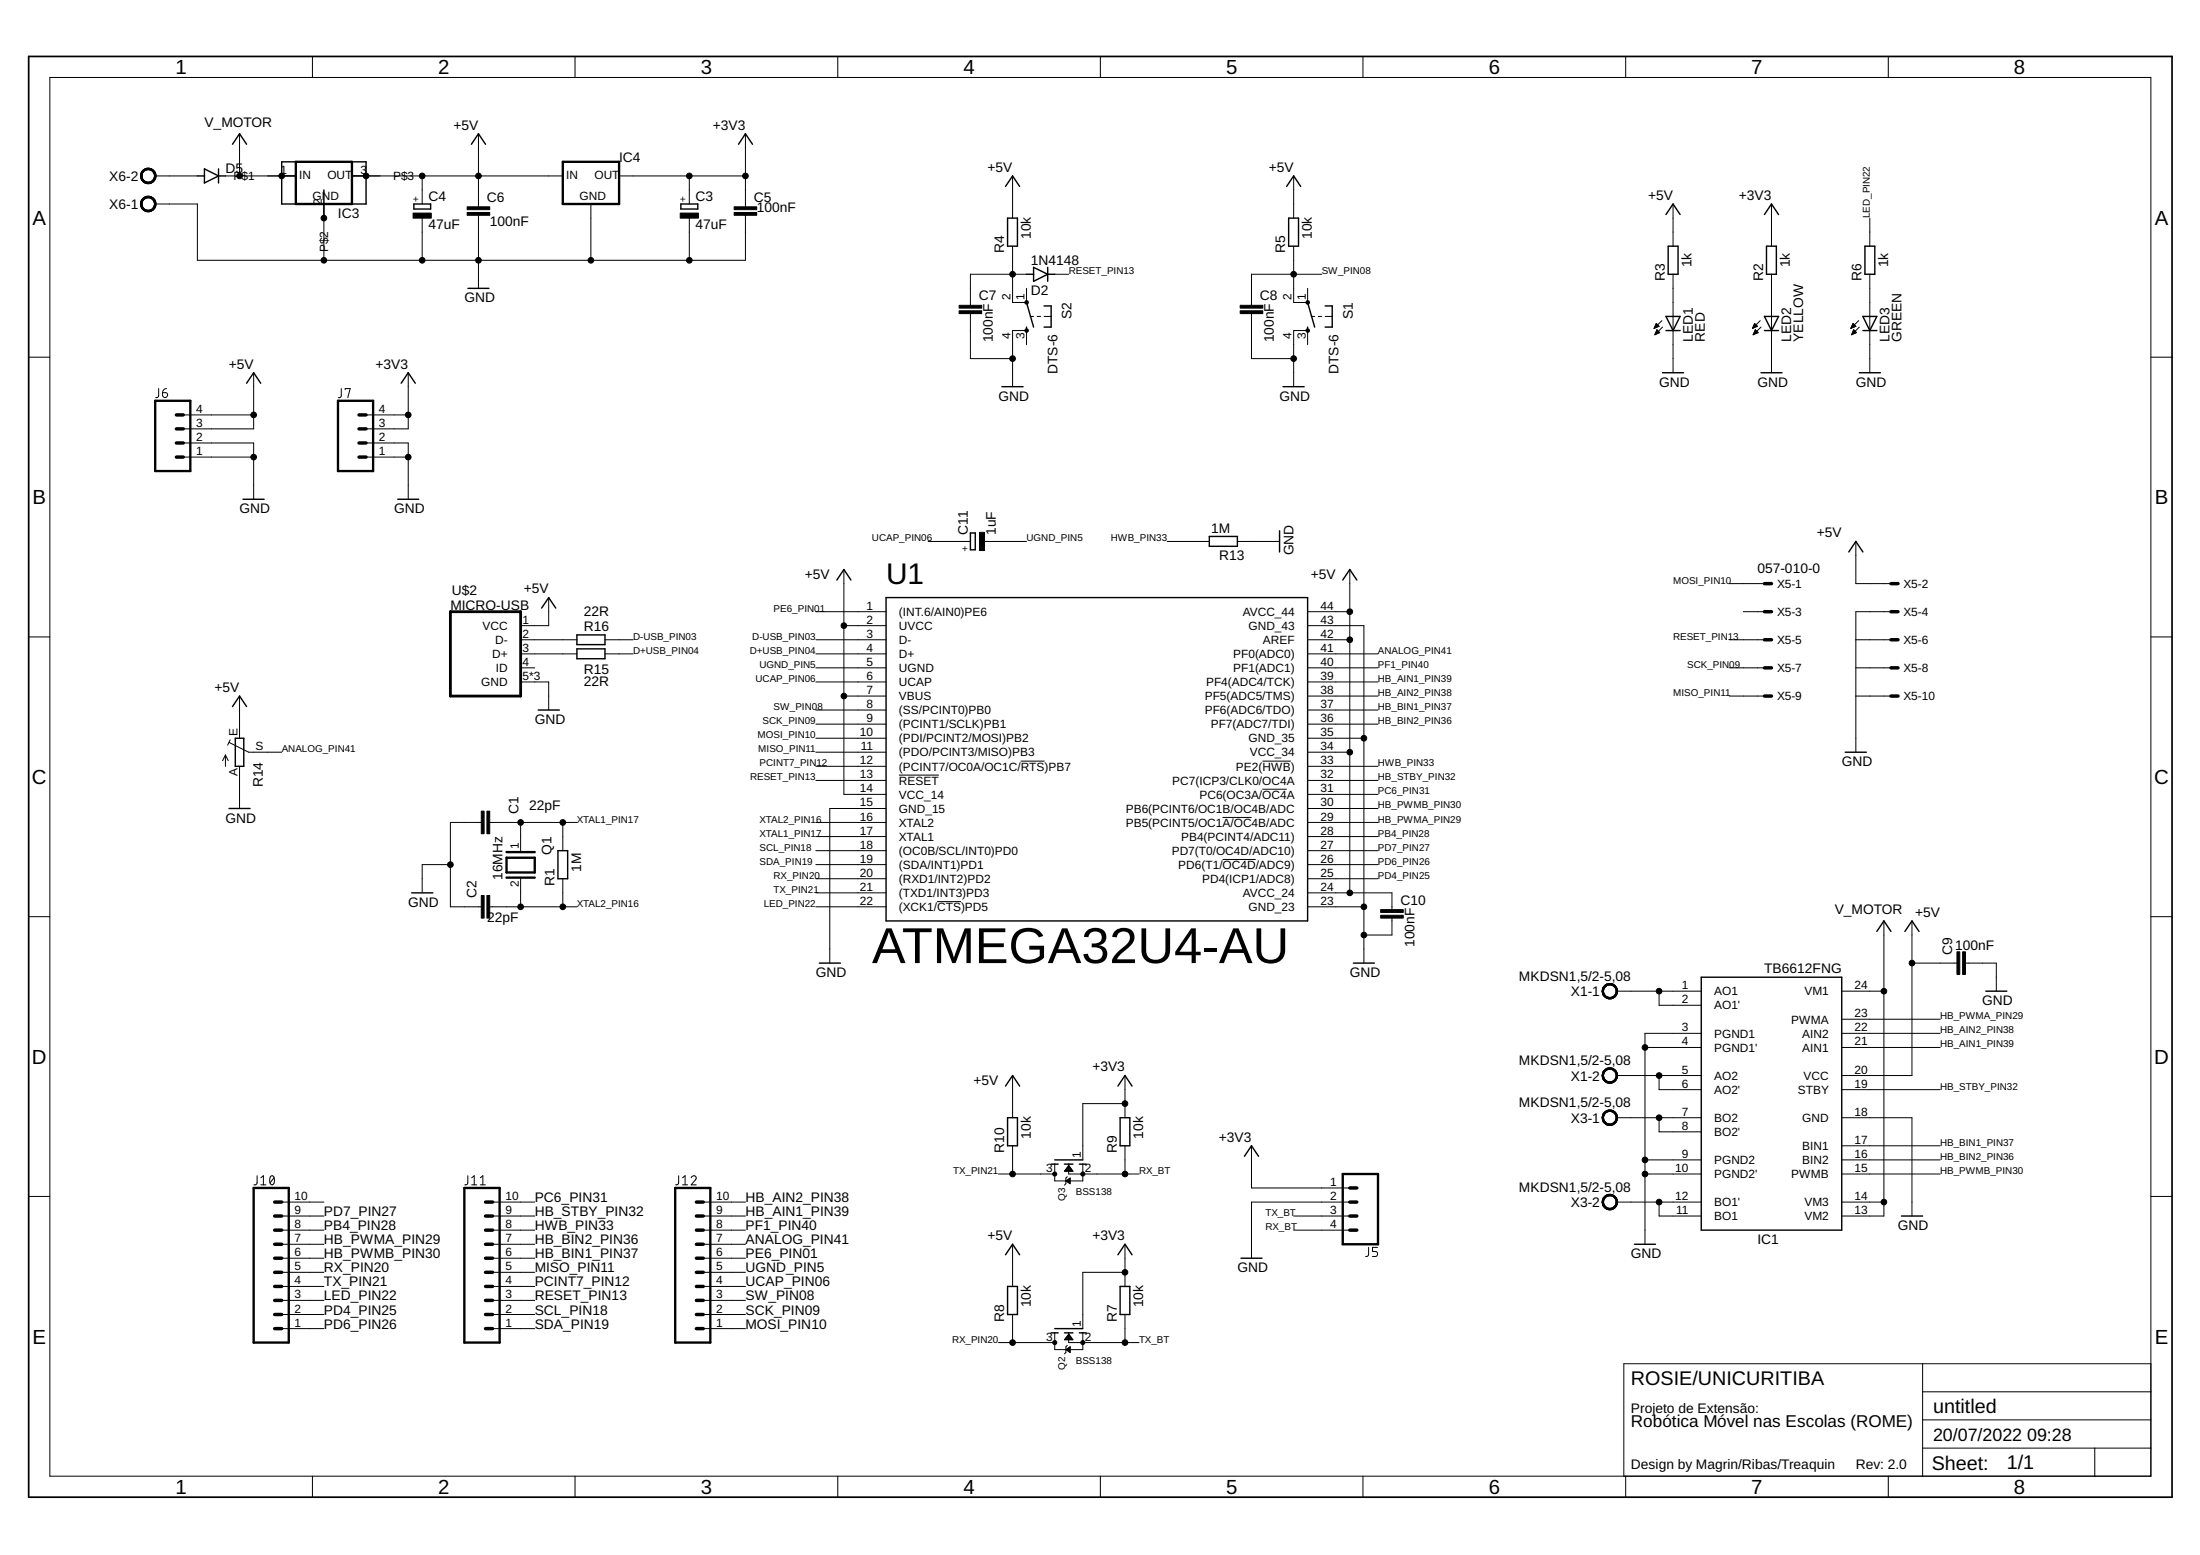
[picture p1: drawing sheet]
<svg xmlns="http://www.w3.org/2000/svg" width="297mm" height="210mm" viewBox="0 0 297 210" stroke-linecap="round" stroke-linejoin="round" font-family="sans-serif">
<g fill="none" stroke="#000" stroke-width=".14">
<path d="M6.7 10.5h283.7v188.8h-283.7zM32.3 18.1v5.6M42.2 7.6v2.9M64.6 18.1v9.8M77.6 7.6v2.9M100.6 18.1v9.8M113.1 7.6v2.9M148.6 7.6v2.9M184 7.6v2.9M219.5 7.6v2.9M255 7.6v2.9M21 27.5h5.6v7.6h74v-6"/>
<path d="M21 23.7h5.6M30.4 23.7h9.5M43.7 25.6v9.5M47.5 23.7h28.5M57 23.7v3.8M57 29.4v5.7M64.6 29.1v9.8M79.8 27.5v7.6M83.6 23.7h17M93.1 23.7v3.8M93.1 29.4v5.7M136.7 23.7v5.7"/>
<path d="M136.7 33.2v7.6h1.9v-1.9M138.6 37h-7.6v4.2M142.4 37h1.9M174.7 23.7v5.7M174.7 33.2v7.6h1.9v-1.9M178.5 37h-9.5v4.2M225.9 27.5v5.7M225.9 37v13.3M239.2 27.5v5.7M239.2 37v13.3M252.5 29.4v3.8M252.5 37v13.3"/>
<path d="M3.9 48.2h2.8M21.4 52.5v1l-.1 .2h-.3M21.9 53h.5a.33 .33 0 0 1 .2 .4 .33 .33 0 0 1-.3 .3 .33 .33 0 0 1-.4-.4zM22.5 52.5a.53 .53 0 0 0-.6 .5M24.7 59.8h9.5v7.6M24.7 56h9.5M34.2 50.3v7.6h-9.5M46.1 52.5v1l-.2 .2h-.2M46.6 52.6v-.1h.7l-.4 1.2M49.4 59.8h5.7v7.6M49.4 56h5.7M55.1 50.3v7.6h-5.7"/>
<path d="M131 42.3v6.1h5.7M138.6 46.5v-1.9h-1.9v7.6M139.1 42.7h.5M140 42.7h.5M141 42.7h.9M169 42.3v6.1h5.7M176.6 46.5v-1.9h-1.9v7.6M177 42.7h.5M178 42.7h.5M178.9 42.7h1M223.4 44.3h.1M223.4 44.2h.2"/>
<path d="M223.4 44.1h.4M223.5 44h.5M223.5 45.1h.1M223.5 44h.4M223.5 45h.3M223.5 43.9h.3M223.5 45h.5M223.6 43.8h.2M223.6 44.9h.4M223.6 43.7h.1M223.6 44.8h.4M223.6 44.7h.3"/>
<path d="M223.7 44.6h.1M223.7 44.5l-.3 .7M223.7 44.5l.4 .4-.7 .3M223.7 44.5h.1M224 44l-.4-.3-.3 .6M224 44l-.7 .3M224.4 43.3l-1.1 1M224.5 44.2l-1.1 1M236.6 44.3h.1M236.7 44.2h.2M236.7 44.1h.4M236.7 44h.6"/>
<path d="M236.7 45.1h.2M236.8 44h.4M236.8 45h.3M236.8 43.9h.3M236.8 45h.5M236.9 43.8h.1M236.9 44.9h.4M236.9 43.7h.1M236.9 44.8h.4M236.9 44.7h.3M237 44.6h.1M237 44.5h.1"/>
<path d="M237 44.5l-.3 .7M237 44.5l.4 .4-.7 .3M237.3 44l-.4-.3-.3 .6M237.3 44l-.7 .3M237.7 43.3l-1.1 1M237.8 44.2l-1.1 1M249.9 44.3h.1M250 44.2h.2M250 44.1h.4M250 44h.6M250 45.1h.2M250.1 44h.4"/>
<path d="M250.1 45h.3M250.1 43.9h.3M250.1 45h.4M250.1 43.8h.2M250.1 44.9h.5M250.2 43.7h.1M250.2 44.8h.3M250.2 44.7h.3M250.2 44.6h.2M250.3 44.5h.1M250.3 44.5l-.3 .7M250.3 44.5l.4 .4-.7 .3"/>
<path d="M250.6 44l-.4-.3-.3 .6M250.6 44l-.7 .3M251 43.3l-1.1 1M251 44.2l-1 1M290.4 48.2h2.9M24.7 61.7h9.5M49.4 61.7h5.7M113.9 76.9v30.3h5.7M125.3 73.1h5.7M132.9 73.1h5.7M157.6 73.1h5.7M167.1 73.1h5.7"/>
<path d="M182.2 76.9v43.6M233.5 78.8h4.7M250.6 73.1v5.7h4.7M3.9 86h2.8M31.1 99.9l-.4 .7M32.3 94v5.7M70.3 86.4h7.6M70.3 88.3h7.6M70.3 90.1h1.9M70.3 92.1h3.8v3.7M74.1 80.7v3.8h-3.8M81.7 86.4h3.8"/>
<path d="M81.7 88.3h3.8M110.2 82.6h9.4M110.2 86.4h9.4M110.2 88.3h9.4M110.2 90.1h9.4M110.2 92.1h9.4M110.2 95.8h9.4M110.2 97.7h9.4M110.2 99.7h9.4M113.9 84.5h5.7M113.9 94h5.7M176.6 84.5h7.5v45.5"/>
<path d="M176.6 82.6h5.6M176.6 86.4h5.6M176.6 88.3h9.5M176.6 90.1h9.5M176.6 92.1h9.5M176.6 94h9.5M176.6 95.8h9.5M176.6 97.7h9.5M176.6 99.7h7.5M233.5 86.4h4.7M233.5 90.1h4.7M233.5 94h4.7"/>
<path d="M235.4 82.6h2.8M250.6 86.4h4.7M250.6 90.1h4.7M250.6 94h4.7M255.3 82.6h-4.7v18.9M290.4 86h2.9M30.4 101.9v1.5M30.4 101.9l-.3 .8M30.4 101.9l.4 .8M30.9 100.2l2.7 1.3h4.4M32.3 103.4v5.7M60.8 116.7h-3.8v3.8"/>
<path d="M65 111h-4.2v11.4h4.2M66.1 111h11.8M70.3 111v3.8M70.3 118.6v3.8M76 111v3.8M76 118.6v3.8M110.2 111h9.4M110.2 101.5h9.4M110.2 103.4h9.4M110.2 105.3h9.4M110.2 112.9h9.4M110.2 114.8h9.4"/>
<path d="M110.2 116.7h9.4M110.2 118.6h9.4M119.6 109.1h-7.6v20.9M121.4 104.6h5.4M137.8 102.7h3.2M165.1 110.3h3.9M165.1 116h4.4M170.4 106.5h3.3M170.5 102.7h3.8M176.6 111h9.5M176.6 101.5h5.6M176.6 103.4h9.5"/>
<path d="M176.6 105.3h9.5M176.6 107.2h9.5M176.6 109.1h9.5M176.6 112.9h9.5M176.6 114.8h9.5M176.6 116.7h9.5M176.6 118.6h9.5M3.9 123.7h2.8M66.1 122.4h11.8M110.2 122.4h9.4M110.2 120.5h9.4M126.5 121.7h3.3"/>
<path d="M176.6 122.4h7.5M176.6 120.5h11.3v2.3M187.9 123.9v2.3h-3.8M218.3 133.8h11.4M224 133.8v1.9h5.7M229.7 139.5h-7.6v28.5M248.7 133.8h5.7M248.7 139.5h13.3M248.7 137.6h13.3M254.4 124.3v39.8h-5.7M258.1 124.3v20.9h-9.4M258.1 130h6.1"/>
<path d="M265.4 130h4.1v3.8M290.4 123.7h2.9M34.7 158.7v1.1l-.2 .1h-.2M35.2 159.9h.7M35.2 159l.4-.3v1.2M36.6 158.8l.1-.1a.75 .75 0 0 1 0 1.2 .76 .76 0 0 1-.1-1.1zM37 159l-.5 .7M63.2 158.7l-.1 1.1-.1 .1h-.2M63.7 159.9h.7M63.7 159l.3-.3v1.2M64.9 159.9h.6M64.9 159l.3-.3v1.2"/>
<path d="M91.6 158.7v1.1l-.1 .1h-.3M92.2 159.9h.6M92.2 159l.3-.3v1.2M93.3 159a.33 .33 0 0 1 .5-.3 .33 .33 0 0 1 .1 .6l-.6 .6h.7M134.8 158.5h7.6M136.7 145.2v5.7M136.7 154.7v3.8M142.4 157.1v2.3h3.8v-2.3M143.8 158h1M143.8 157.9h.9M143.9 159.4l.6-.4v.8zM143.9 157.8h.8"/>
<path d="M144 157.8h.6M144 159.5h.5M144 157.7h.6M144.1 159.3h.4M144.1 158.8l-.2 .2v.8l-.2 .2M144.1 157.6h.4M144.1 159.6h.4M144.2 157.5h.2M144.2 159.2h.3M144.2 157.4h.2M144.3 159.6h.2M144.3 157.1v1.4h9.5"/>
<path d="M144.3 157.3l.6 .8h-1.2zM144.3 157.4h.1M144.3 159.2h.2M144.4 159.7h.1M144.4 159.1h.1M151.9 149h-5.7v7.6M151.9 145.2v5.7M151.9 154.7v3.8M169 154.7v5.7h13.2M218.3 145.2h11.4M218.3 150.9h11.4M222.1 141.4h7.6"/>
<path d="M222.1 156.6h7.6M222.1 158.5h7.6M224 145.2v1.9h5.7M224 150.9v1.9h5.7M248.7 141.4h13.3M248.7 147.1h13.3M248.7 156.6h13.3M248.7 158.5h13.3M248.7 150.9h9.4v13.2M248.7 154.7h13.3M3.9 161.5h2.8M38 164.1h5.7"/>
<path d="M38 162.3h5.7M38 166.1h5.7M38 179.3h5.7M38 177.4h5.7M38 175.5h5.7M38 173.7h5.7M38 171.7h5.7M38 169.8h5.7M38 168h5.7M66.5 164.1h5.7M66.5 162.3h5.7M66.5 166.1h5.7"/>
<path d="M66.5 179.3h5.7M66.5 177.4h5.7M66.5 175.5h5.7M66.5 173.7h5.7M66.5 171.7h5.7M66.5 169.8h5.7M66.5 168h5.7M95 164.1h5.6M95 162.3h5.6M95 166.1h5.6M95 179.3h5.6M95 177.4h5.6"/>
<path d="M95 175.5h5.6M95 173.7h5.6M95 171.7h5.6M95 169.8h5.6M95 168h5.6M136.7 168v5.7M136.7 177.4v3.8M142.4 179.9v2.3h3.8v-2.3M144.3 179.9v1.3h9.5M151.9 171.7h-5.7v7.6M151.9 168v5.7M151.9 177.4v3.8"/>
<path d="M174.7 164.1h7.5M174.7 166.1h7.5M182.2 162.3h-13.2v7.5M184.8 168.4v1l-.2 .2h-.2M186 168.4h-.7v.5h.4a.34 .34 0 0 1 .3 .4 .34 .34 0 0 1-.3 .3h-.4M218.3 162.3h11.4M224 162.3v1.8h5.7M248.7 162.3h5.7M290.4 161.5h2.9M42.2 199.3v2.8M77.6 199.3v2.8M113.1 199.3v2.8"/>
<path d="M134.8 181.2h7.6M143.7 180.8h1.1M143.8 180.7h1M143.9 180.7h.8M143.9 182.2l.6-.4v.8zM143.9 180.6h.8M144 182.2h.5M144 182.1h.5M144 180.5h.6M144.1 180.4h.4M144.1 181.6l-.2 .2v.8l-.2 .2M144.1 182.3h.4"/>
<path d="M144.1 182.1h.4M144.1 180.3h.4M144.2 180.3h.2M144.2 182.4h.3M144.2 182h.3M144.3 180.2h.1M144.3 180.1l.6 .7h-1.2zM144.4 182.5h.1M144.4 181.9h.1M144.5 182.5h.1M144.5 181.8h.1M148.6 199.3v2.8"/>
<path d="M184 199.3v2.8M219.5 199.3v2.8M255 199.3v2.8M259.6 195.5h30.8M259.6 184.1v15.2M259.6 191.7h30.8M259.6 187.9h30.8M282.8 195.5v3.8M290.4 184.1h-71.2v15.2"/>
</g>
<g fill="none" stroke="#000" stroke-width=".19">
<path d="M31.4 19.5l.9-1.4 1 1.4M63.6 19.5l1-1.4 1 1.4M99.7 19.5l.9-1.4 1 1.4M26.6 23.7h1M27.6 22.8l1.9 .9-1.9 1zM29.5 22.8v1.9M29.5 23.7h.9M38 21.8h11.4v5.7h-11.4zM55.9 27.5h2.2v.7h-2.2zM63.2 38.9h2.8M91.9 27.5h2.3v.7h-2.3zM135.8 25.2l.9-1.5 1 1.5"/>
<path d="M136 29.4h1.4v3.8h-1.4zM138.6 37h1M139.6 36.1l1.9 .9-1.9 1zM141.5 37h.9M141.5 36.1v1.9M173.7 25.2l1-1.5 .9 1.5M174 29.4h1.3v3.8h-1.3zM224.9 29l1-1.5 .9 1.5M225.2 33.2h1.4v3.8h-1.4zM238.2 29l1-1.5 .9 1.5M238.5 33.2h1.3v3.8h-1.3zM251.8 33.2h1.3v3.8h-1.3z"/>
<path d="M33.3 51.7l.9-1.4 1 1.4M54.2 51.7l.9-1.4 1 1.4M135.3 52.2h2.8M138.6 44.2v.4M138.6 40.8l1 3.4M141 41.3h.9v2.9h-.9M173.2 52.2h2.9M176.6 44.2v.4M176.6 40.8l.9 3.4M178.9 41.3h1v2.9h-1M224.5 50.3h2.8M224.9 42.7h1.9l-.9 1.9z"/>
<path d="M224.9 44.6h1.9M237.8 50.3h2.8M238.2 44.6h1.9M238.2 42.7h1.9l-.9 1.9zM251 50.3h2.9M251.5 44.6h1.9M251.5 42.7h1.9l-.9 1.9zM32.8 67.4h2.9M53.7 67.4h2.8M113 78.3l.9-1.4 1 1.4M131 71.9h.7v2.3h-.7zM163.3 72.4h3.8v1.3h-3.8z"/>
<path d="M172.8 71.6v2.9M181.3 78.3l.9-1.4 1 1.4M249.6 74.5l1-1.4 .9 1.4M31.4 95.4l.9-1.4 1 1.4M31.8 99.7h1.1v3.7h-1.1zM72.7 95.8h2.8M73.1 82.1l1-1.4 .9 1.4M77.9 87.6h3.8v1.3h-3.8zM77.9 85.7h3.8v1.3h-3.8zM119.6 80.7h57v43.6h-57zM30.9 109.1h2.9M75.3 114.8h1.3v3.8h-1.3z"/>
<path d="M249.1 101.5h2.9M55.6 120.5h2.8M110.6 130h2.9M182.7 130h2.9M229.7 131.9h19v34.2h-19zM253.4 125.7l1-1.4 .9 1.4M257.2 125.7l.9-1.4 1 1.4M268.1 133.8h2.9M135.8 146.6l.9-1.4 1 1.4M136 150.9h1.4v3.8h-1.4zM141.9 157.1h1M142.4 156.6h3.8"/>
<path d="M143.7 157.1h1.2M145.7 157.1h1M150.9 146.6l1-1.4 .9 1.4M151.2 150.9h1.3v3.8h-1.3zM168 156.1l1-1.4 .9 1.4M135.8 169.4l.9-1.4 1 1.4M136 173.7h1.4v3.7h-1.4zM141.9 179.9h1M142.4 179.3h3.8M143.7 179.9h1.2M145.7 179.9h1M150.9 169.4l1-1.4 .9 1.4"/>
<path d="M151.2 173.7h1.3v3.7h-1.3zM167.6 169.8h2.8M220.7 168h2.8M256.7 164.1h2.9"/>
</g>
<path d="M39.9 21.8h7.6v5.7h-7.6zM76 21.8h7.6v5.7h-7.6zM21 54.1h4.7v9.5h-4.7zM45.6 54.1h4.8v9.5h-4.8zM68.4 115.8h3.8v2h-3.8zM68.4 118.5h3.8M68.4 115h3.8M181.3 158.5h4.8v9.5h-4.8zM34.2 160.4h4.8v20.8h-4.8zM62.7 160.4h4.8v20.8h-4.8zM91.2 160.4h4.7v20.8h-4.7z" fill="none" stroke="#000" stroke-width=".32"/>
<g fill="#000" stroke="#000" stroke-width=".14">
<path d="M55.8 28.8h2.4v.6h-2.4zM63.1 28.7h3v.4h-3zM63.1 27.9h3v.4h-3zM91.8 28.8h2.5v.6h-2.5zM99.1 28.7h3.1v.4h-3.1zM99.1 27.9h3.1v.4h-3.1zM129.5 42h3v.3h-3zM129.5 41.2h3v.4h-3zM167.4 42h3.1v.3h-3.1zM167.4 41.2h3.1v.4h-3.1zM132.2 71.9h.7v2.4h-.7zM65 109.5h.4v3h-.4z"/>
<path d="M65.7 109.5h.4v3h-.4zM65 120.9h.4v3h-.4zM65.7 120.9h.4v3h-.4zM186.4 123.5h3.1v.4h-3.1zM186.4 122.8h3.1v.4h-3.1zM264.2 128.5h.4v3h-.4zM265 128.5h.4v3h-.4z"/>
</g>
<g fill="#000" stroke="#000" stroke-width=".14">
<path d="M19.3 26.8a1.05 1.05 0 0 1 1.6 .3 1.05 1.05 0 0 1-.6 1.5 1.05 1.05 0 0 1-1.3-1.1h.2a.85 .85 0 0 1 1.1-.8 .85 .85 0 0 1 .3 1.4 .85 .85 0 0 1-1.4-.3v-.3h-.2v-.3z" fill-rule="evenodd"/>
<path d="M19.3 26.8a1.05 1.05 0 0 1 1.6 .3 1.05 1.05 0 0 1-.6 1.5 1.05 1.05 0 0 1-1.3-1.1h.2a.85 .85 0 0 1 1.1-.8 .85 .85 0 0 1 .3 1.4 .85 .85 0 0 1-1.4-.3v-.3h-.2v-.3z" fill-rule="evenodd"/>
<path d="M19.3 26.8a1.05 1.05 0 0 1 1.6 .3 1.05 1.05 0 0 1-.6 1.5 1.05 1.05 0 0 1-1.3-1.1h.2a.85 .85 0 0 1 1.1-.8 .85 .85 0 0 1 .3 1.4 .85 .85 0 0 1-1.4-.3v-.3h-.2v-.3z" fill-rule="evenodd"/>
<path d="M19.3 23a1.05 1.05 0 0 1 1.6 .3 1.05 1.05 0 0 1-.6 1.5 1.05 1.05 0 0 1-1.3-1.1h.2a.85 .85 0 0 1 1.1-.8 .85 .85 0 0 1 .3 1.4 .85 .85 0 0 1-1.4-.3v-.3h-.2v-.2z" fill-rule="evenodd"/>
<path d="M19.3 23a1.05 1.05 0 0 1 1.6 .3 1.05 1.05 0 0 1-.6 1.5 1.05 1.05 0 0 1-1.3-1.1h.2a.85 .85 0 0 1 1.1-.8 .85 .85 0 0 1 .3 1.4 .85 .85 0 0 1-1.4-.3v-.3h-.2v-.2z" fill-rule="evenodd"/>
<path d="M19.3 23a1.05 1.05 0 0 1 1.6 .3 1.05 1.05 0 0 1-.6 1.5 1.05 1.05 0 0 1-1.3-1.1h.2a.85 .85 0 0 1 1.1-.8 .85 .85 0 0 1 .3 1.4 .85 .85 0 0 1-1.4-.3v-.3h-.2v-.2z" fill-rule="evenodd"/>
<path d="M138.4 40.6h.4v.4h-.4z" fill-rule="evenodd"/>
<path d="M138.4 44.4h.2h.2v.4l-.2 .1-.2-.1z" fill-rule="evenodd"/>
<path d="M176.4 40.6h.3v.4h-.3z" fill-rule="evenodd"/>
<path d="M176.4 44.4h.2h.1v.4l-.1 .1-.2-.1z" fill-rule="evenodd"/>
<path d="M216.7 133a1.04 1.04 0 0 1 1.6 .3 1.04 1.04 0 0 1-.7 1.5 1.04 1.04 0 0 1-1.3-1h.2a.86 .86 0 0 1 1.2-.8 .86 .86 0 0 1 .2 1.4 .86 .86 0 0 1-1.4-.4v-.2h-.2l.2-.6z" fill-rule="evenodd"/>
<path d="M216.7 133a1.04 1.04 0 0 1 1.6 .3 1.04 1.04 0 0 1-.7 1.5 1.04 1.04 0 0 1-1.3-1h.2a.86 .86 0 0 1 1.2-.8 .86 .86 0 0 1 .2 1.4 .86 .86 0 0 1-1.4-.4v-.2h-.2l.2-.6z" fill-rule="evenodd"/>
<path d="M216.7 133a1.04 1.04 0 0 1 1.6 .3 1.04 1.04 0 0 1-.7 1.5 1.04 1.04 0 0 1-1.3-1h.2a.86 .86 0 0 1 1.2-.8 .86 .86 0 0 1 .2 1.4 .86 .86 0 0 1-1.4-.4v-.2h-.2l.2-.6z" fill-rule="evenodd"/>
<path d="M216.5 144.6a1.04 1.04 0 0 1 1.7-.1 1.04 1.04 0 0 1-.5 1.6 1.04 1.04 0 0 1-1.4-.9h.2a.86 .86 0 0 1 1.2-.8 .86 .86 0 0 1 .2 1.4 .86 .86 0 0 1-1.4-.4v-.2h-.2z" fill-rule="evenodd"/>
<path d="M216.5 144.6a1.04 1.04 0 0 1 1.7-.1 1.04 1.04 0 0 1-.5 1.6 1.04 1.04 0 0 1-1.4-.9h.2a.86 .86 0 0 1 1.2-.8 .86 .86 0 0 1 .2 1.4 .86 .86 0 0 1-1.4-.4v-.2h-.2z" fill-rule="evenodd"/>
<path d="M216.5 144.6a1.04 1.04 0 0 1 1.7-.1 1.04 1.04 0 0 1-.5 1.6 1.04 1.04 0 0 1-1.4-.9h.2a.86 .86 0 0 1 1.2-.8 .86 .86 0 0 1 .2 1.4 .86 .86 0 0 1-1.4-.4v-.2h-.2z" fill-rule="evenodd"/>
<path d="M216.5 150.3a1.04 1.04 0 0 1 1.7-.1 1.04 1.04 0 0 1-.5 1.6 1.04 1.04 0 0 1-1.4-.9h.2a.86 .86 0 0 1 1.2-.9 .86 .86 0 0 1 .2 1.5 .86 .86 0 0 1-1.4-.4v-.2h-.2z" fill-rule="evenodd"/>
<path d="M216.5 150.3a1.04 1.04 0 0 1 1.7-.1 1.04 1.04 0 0 1-.5 1.6 1.04 1.04 0 0 1-1.4-.9h.2a.86 .86 0 0 1 1.2-.9 .86 .86 0 0 1 .2 1.5 .86 .86 0 0 1-1.4-.4v-.2h-.2z" fill-rule="evenodd"/>
<path d="M216.5 150.3a1.04 1.04 0 0 1 1.7-.1 1.04 1.04 0 0 1-.5 1.6 1.04 1.04 0 0 1-1.4-.9h.2a.86 .86 0 0 1 1.2-.9 .86 .86 0 0 1 .2 1.5 .86 .86 0 0 1-1.4-.4v-.2h-.2z" fill-rule="evenodd"/>
<path d="M216.5 161.7a1.04 1.04 0 0 1 1.7-.1 1.04 1.04 0 0 1-.5 1.6 1.04 1.04 0 0 1-1.4-.9h.2a.86 .86 0 0 1 1.2-.9 .86 .86 0 0 1 .2 1.5 .86 .86 0 0 1-1.4-.4v-.2h-.2z" fill-rule="evenodd"/>
<path d="M216.5 161.7a1.04 1.04 0 0 1 1.7-.1 1.04 1.04 0 0 1-.5 1.6 1.04 1.04 0 0 1-1.4-.9h.2a.86 .86 0 0 1 1.2-.9 .86 .86 0 0 1 .2 1.5 .86 .86 0 0 1-1.4-.4v-.2h-.2z" fill-rule="evenodd"/>
<path d="M216.5 161.7a1.04 1.04 0 0 1 1.7-.1 1.04 1.04 0 0 1-.5 1.6 1.04 1.04 0 0 1-1.4-.9h.2a.86 .86 0 0 1 1.2-.9 .86 .86 0 0 1 .2 1.5 .86 .86 0 0 1-1.4-.4v-.2h-.2z" fill-rule="evenodd"/>
<circle cx="32.3" cy="23.7" r=".38"/>
<circle cx="38" cy="23.7" r=".38"/>
<circle cx="43.7" cy="29.4" r=".38"/>
<circle cx="43.7" cy="35.1" r=".38"/>
<circle cx="49.4" cy="23.7" r=".38"/>
<circle cx="57" cy="23.7" r=".38"/>
<circle cx="57" cy="35.1" r=".38"/>
<circle cx="64.6" cy="23.7" r=".38"/>
<circle cx="64.6" cy="35.1" r=".38"/>
<circle cx="79.8" cy="35.1" r=".38"/>
<circle cx="93.1" cy="35.1" r=".38"/>
<circle cx="93.1" cy="23.7" r=".38"/>
<circle cx="100.6" cy="23.7" r=".38"/>
<circle cx="136.7" cy="37" r=".38"/>
<circle cx="174.7" cy="37" r=".38"/>
<circle cx="34.2" cy="56" r=".38"/>
<circle cx="55.1" cy="56" r=".38"/>
<circle cx="136.7" cy="48.4" r=".38"/>
<circle cx="174.7" cy="48.4" r=".38"/>
<circle cx="34.2" cy="61.7" r=".38"/>
<circle cx="55.1" cy="61.7" r=".38"/>
<circle cx="113.9" cy="84.5" r=".38"/>
<circle cx="113.9" cy="94" r=".38"/>
<circle cx="182.2" cy="82.6" r=".38"/>
<circle cx="182.2" cy="86.4" r=".38"/>
<circle cx="184.1" cy="99.7" r=".38"/>
<circle cx="60.8" cy="116.7" r=".38"/>
<circle cx="70.3" cy="111" r=".38"/>
<circle cx="76" cy="111" r=".38"/>
<circle cx="182.2" cy="101.5" r=".38"/>
<circle cx="70.3" cy="122.4" r=".38"/>
<circle cx="76" cy="122.4" r=".38"/>
<circle cx="182.2" cy="120.5" r=".38"/>
<circle cx="184.1" cy="126.2" r=".38"/>
<circle cx="184.1" cy="122.4" r=".38"/>
<circle cx="224" cy="133.8" r=".38"/>
<circle cx="254.4" cy="133.8" r=".38"/>
<circle cx="258.1" cy="130" r=".38"/>
<circle cx="136.7" cy="158.5" r=".38"/>
<circle cx="142.4" cy="158.5" r=".28"/>
<circle cx="146.2" cy="158.5" r=".28"/>
<circle cx="151.9" cy="149" r=".38"/>
<circle cx="151.9" cy="158.5" r=".38"/>
<circle cx="222.1" cy="141.4" r=".38"/>
<circle cx="222.1" cy="158.5" r=".38"/>
<circle cx="222.1" cy="156.6" r=".38"/>
<circle cx="224" cy="145.2" r=".38"/>
<circle cx="224" cy="150.9" r=".38"/>
<circle cx="151.9" cy="171.7" r=".38"/>
<circle cx="224" cy="162.3" r=".38"/>
<circle cx="254.4" cy="162.3" r=".38"/>
<circle cx="136.7" cy="181.2" r=".38"/>
<circle cx="142.4" cy="181.2" r=".28"/>
<circle cx="146.2" cy="181.2" r=".28"/>
<circle cx="151.9" cy="181.2" r=".38"/>
</g>
<g fill="none" stroke="#000" stroke-width=".47">
<path d="M23.8 57.9h.9M23.8 59.8h.9M23.8 56h.9M48.5 57.9h.9M48.5 59.8h.9M48.5 56h.9M23.8 61.7h.9M48.5 61.7h.9M238.2 78.8h1M255.3 78.8h1M238.2 82.6h1M238.2 86.4h1"/>
<path d="M238.2 90.1h1M238.2 94h1M255.3 82.6h1M255.3 86.4h1M255.3 90.1h1M255.3 94h1M37.1 164.1h.9M37.1 162.3h.9M37.1 166.1h.9M37.1 175.5h.9M37.1 177.4h.9M37.1 179.3h.9"/>
<path d="M37.1 171.7h.9M37.1 173.7h.9M37.1 169.8h.9M37.1 168h.9M65.6 164.1h.9M65.6 162.3h.9M65.6 166.1h.9M65.6 175.5h.9M65.6 177.4h.9M65.6 179.3h.9M65.6 171.7h.9M65.6 173.7h.9"/>
<path d="M65.6 169.8h.9M65.6 168h.9M94 164.1h1M94 162.3h1M94 166.1h1M94 175.5h1M94 177.4h1M94 179.3h1M94 171.7h1M94 173.7h1M94 169.8h1M94 168h1"/>
<path d="M182.2 164.1h1M182.2 162.3h1M182.2 160.4h1M182.2 166.1h1"/>
</g>
<path d="M60.8 82.6h9.5v11.4h-9.5z" fill="none" stroke="#000" stroke-width=".38"/>
<path d="M3.9 7.6h289.4v194.5h-289.4z" fill="none" stroke="#000" stroke-width=".23"/>
<text font-size="6.8" x="117.7" y="130">ATMEGA32U4-AU</text>
<text font-size="4" x="119.6" y="78.8">U1</text>
<g font-size="2.8">
<text x="23.7" y="10">1</text>
<text x="59.2" y="10">2</text>
<text x="94.6" y="10">3</text>
<text x="130.1" y="10">4</text>
<text x="165.5" y="10">5</text>
<text x="201" y="10">6</text>
<text x="236.5" y="10">7</text>
<text x="271.9" y="10">8</text>
<text x="4.4" y="30.3">A</text>
<text x="290.9" y="30.3">A</text>
<text x="4.4" y="68.1">B</text>
<text x="290.9" y="68.1">B</text>
<text x="4.3" y="105.8">C</text>
<text x="290.8" y="105.8">C</text>
<text x="4.3" y="143.6">D</text>
<text x="290.8" y="143.6">D</text>
<text x="4.4" y="181.4">E</text>
<text x="290.9" y="181.4">E</text>
<text x="23.7" y="201.7">1</text>
<text x="59.2" y="201.7">2</text>
<text x="94.6" y="201.7">3</text>
<text x="130.1" y="201.7">4</text>
<text x="165.5" y="201.7">5</text>
<text x="201" y="201.7">6</text>
<text x="236.5" y="201.7">7</text>
<text x="271.9" y="201.7">8</text>
</g>
<g font-size="2.7">
<text x="220.2" y="186.9">ROSIE/UNICURITIBA</text>
<text x="261" y="190.7">untitled</text>
<text x="260.8" y="198.4">Sheet:</text>
<text x="271" y="198.3">1/1</text>
</g>
<g font-size="2.4">
<text x="261" y="194.5">20/07/2022</text>
<text x="273.7" y="194.5">09:28</text>
</g>
<text font-size="2.3" x="220.2" y="192.6">Robótica Móvel nas Escolas (ROME)</text>
<g font-size="1.9">
<text x="27.6" y="17.1">V_MOTOR</text>
<text x="61.2" y="17.5">+5V</text>
<text x="96.3" y="17.5">+3V3</text>
<text x="30.4" y="23.4">D5</text>
<text x="83.6" y="21.8">I</text>
<text x="84.1" y="21.8">C4</text>
<text x="133.3" y="23.2">+5V</text>
<text x="171.3" y="23.2">+5V</text>
<text x="14.7" y="28.2">X6-1</text>
<text x="14.7" y="24.4">X6-2</text>
<text x="45.6" y="29.4">IC3</text>
<text x="57.9" y="27.2">C4</text>
<text x="65.7" y="27.3">C6</text>
<text x="93.9" y="27.2">C3</text>
<text x="101.8" y="27.3">C5</text>
<text x="102.2" y="28.6">100nF</text>
<text x="222.5" y="27">+5V</text>
<text x="234.8" y="27">+3V3</text>
<text x="57.9" y="31">47uF</text>
<text x="66.1" y="30.5">100nF</text>
<text x="93.9" y="31">47uF</text>
<text x="135.6" y="34.2" transform="rotate(-90 135.6 34.2)">R4</text>
<text x="139.2" y="32.3" transform="rotate(-90 139.2 32.3)">10k</text>
<text x="139.2" y="35.8">1N4148</text>
<text x="173.5" y="34.2" transform="rotate(-90 173.5 34.2)">R5</text>
<text x="177.1" y="32.3" transform="rotate(-90 177.1 32.3)">10k</text>
<text x="62.7" y="40.8">GND</text>
<text x="132.2" y="40.5">C7</text>
<text x="139.2" y="39.8">D2</text>
<text x="170.1" y="40.5">C8</text>
<text x="224.8" y="38" transform="rotate(-90 224.8 38)">R3</text>
<text x="228.4" y="36.1" transform="rotate(-90 228.4 36.1)">1k</text>
<text x="238.1" y="38" transform="rotate(-90 238.1 38)">R2</text>
<text x="241.6" y="36.1" transform="rotate(-90 241.6 36.1)">1k</text>
<text x="251.3" y="38" transform="rotate(-90 251.3 38)">R6</text>
<text x="254.9" y="36.1" transform="rotate(-90 254.9 36.1)">1k</text>
<text x="134.1" y="46.2" transform="rotate(-90 134.1 46.2)">100nF</text>
<text x="144.7" y="43.1" transform="rotate(-90 144.7 43.1)">S2</text>
<text x="172" y="46.2" transform="rotate(-90 172 46.2)">100nF</text>
<text x="182.6" y="43.1" transform="rotate(-90 182.6 43.1)">S1</text>
<text x="228.6" y="46.1" transform="rotate(-90 228.6 46.1)">LED1</text>
<text x="230.2" y="46.1" transform="rotate(-90 230.2 46.1)">RED</text>
<text x="241.8" y="46.1" transform="rotate(-90 241.8 46.1)">LED2</text>
<text x="243.4" y="46.1" transform="rotate(-90 243.4 46.1)">YELLOW</text>
<text x="255.1" y="46.1" transform="rotate(-90 255.1 46.1)">LED3</text>
<text x="256.7" y="46.1" transform="rotate(-90 256.7 46.1)">GREEN</text>
<text x="30.9" y="49.7">+5V</text>
<text x="50.7" y="49.7">+3V3</text>
<text x="142.8" y="50.5" transform="rotate(-90 142.8 50.5)">DTS-6</text>
<text x="180.7" y="50.5" transform="rotate(-90 180.7 50.5)">DTS-6</text>
<text x="224" y="52.2">GND</text>
<text x="237.3" y="52.2">GND</text>
<text x="250.6" y="52.2">GND</text>
<text x="134.8" y="54.1">GND</text>
<text x="172.8" y="54.1">GND</text>
<text x="32.3" y="69.3">GND</text>
<text x="53.2" y="69.3">GND</text>
<text x="163.5" y="71.9">1M</text>
<text x="130.7" y="72.2" transform="rotate(-90 130.7 72.2)">C11</text>
<text x="134.5" y="72.2" transform="rotate(-90 134.5 72.2)">1uF</text>
<text x="164.6" y="75.5">R13</text>
<text x="174.7" y="75" transform="rotate(-90 174.7 75)">GND</text>
<text x="237.3" y="77.3">057-010-0</text>
<text x="245.3" y="72.5">+5V</text>
<text x="60.8" y="82.4">MICRO-USB</text>
<text x="61" y="80.3">U$2</text>
<text x="70.7" y="80.1">+5V</text>
<text x="78.8" y="83.1">22R</text>
<text x="108.7" y="78.2">+5V</text>
<text x="177" y="78.2">+5V</text>
<text x="78.8" y="85.2">R16</text>
<text x="29" y="93.4">+5V</text>
<text x="78.8" y="92.6">22R</text>
<text x="78.8" y="90.9">R15</text>
<text x="72.2" y="97.7">GND</text>
<text x="35.5" y="106.3" transform="rotate(-90 35.5 106.3)">R14</text>
<text x="248.7" y="103.4">GND</text>
<text x="30.4" y="111">GND</text>
<text x="70" y="109.9" transform="rotate(-90 70 109.9)">C1</text>
<text x="71.4" y="109.3">22pF</text>
<text x="67.8" y="118.8" transform="rotate(-90 67.8 118.8)">16MHz</text>
<text x="74.5" y="115.4" transform="rotate(-90 74.5 115.4)">Q1</text>
<text x="74.9" y="119.6" transform="rotate(-90 74.9 119.6)">R1</text>
<text x="78.5" y="117.7" transform="rotate(-90 78.5 117.7)">1M</text>
<text x="55.1" y="122.4">GND</text>
<text x="64.3" y="121.3" transform="rotate(-90 64.3 121.3)">C2</text>
<text x="65.8" y="124.5">22pF</text>
<text x="189.1" y="122.1">C10</text>
<text x="247.7" y="123.4">V_MOTOR</text>
<text x="258.6" y="123.7">+5V</text>
<text x="110.1" y="131.9">GND</text>
<text x="182.3" y="131.9">GND</text>
<text x="191" y="127.8" transform="rotate(-90 191 127.8)">100nF</text>
<text x="238.2" y="131.3">TB6612FNG</text>
<text x="263.6" y="128.9" transform="rotate(-90 263.6 128.9)">C9</text>
<text x="264" y="128.3">100nF</text>
<text x="205.1" y="132.4">MKDSN1,5/2-5,08</text>
<text x="212.1" y="134.5">X1-1</text>
<text x="267.6" y="135.7">GND</text>
<text x="205.1" y="143.8">MKDSN1,5/2-5,08</text>
<text x="131.4" y="146.5">+5V</text>
<text x="147.5" y="144.6">+3V3</text>
<text x="205.1" y="149.5">MKDSN1,5/2-5,08</text>
<text x="212.1" y="145.9">X1-2</text>
<text x="135.6" y="155.6" transform="rotate(-90 135.6 155.6)">R10</text>
<text x="139.2" y="153.7" transform="rotate(-90 139.2 153.7)">10k</text>
<text x="150.8" y="155.6" transform="rotate(-90 150.8 155.6)">R9</text>
<text x="154.4" y="153.7" transform="rotate(-90 154.4 153.7)">10k</text>
<text x="164.6" y="154.1">+3V3</text>
<text x="212.1" y="151.5">X3-1</text>
<text x="205.1" y="160.8">MKDSN1,5/2-5,08</text>
<text x="43.7" y="168">HB_PWMA_PIN29</text>
<text x="43.7" y="166.1">PB4_PIN28</text>
<text x="43.7" y="164.2">PD7_PIN27</text>
<text x="72.2" y="168">HB_BIN2_PIN36</text>
<text x="72.2" y="164.2">HB_STBY_PIN32</text>
<text x="72.2" y="166.1">HWB_PIN33</text>
<text x="72.2" y="162.3">PC6_PIN31</text>
<text x="100.7" y="164.2">HB_AIN1_PIN39</text>
<text x="100.7" y="162.3">HB_AIN2_PIN38</text>
<text x="100.7" y="168">ANALOG_PIN41</text>
<text x="100.7" y="166.1">PF1_PIN40</text>
<text x="133.3" y="167.4">+5V</text>
<text x="147.5" y="167.4">+3V3</text>
<text x="212.1" y="162.9">X3-2</text>
<text x="237.3" y="168">IC1</text>
<text x="256.3" y="166.1">GND</text>
<text x="43.7" y="169.8">HB_PWMB_PIN30</text>
<text x="43.7" y="173.6">TX_PIN21</text>
<text x="43.7" y="171.7">RX_PIN20</text>
<text x="72.2" y="169.8">HB_BIN1_PIN37</text>
<text x="72.2" y="171.7">MISO_PIN11</text>
<text x="72.2" y="173.6">PCINT7_PIN12</text>
<text x="100.7" y="171.7">UGND_PIN5</text>
<text x="100.7" y="173.6">UCAP_PIN06</text>
<text x="100.7" y="169.8">PE6_PIN01</text>
<text x="167.1" y="171.7">GND</text>
<text x="220.2" y="169.8">GND</text>
<text x="43.7" y="175.5">LED_PIN22</text>
<text x="43.7" y="179.3">PD6_PIN26</text>
<text x="43.7" y="177.4">PD4_PIN25</text>
<text x="72.2" y="175.5">RESET_PIN13</text>
<text x="72.2" y="177.4">SCL_PIN18</text>
<text x="72.2" y="179.3">SDA_PIN19</text>
<text x="100.7" y="179.3">MOSI_PIN10</text>
<text x="100.7" y="177.4">SCK_PIN09</text>
<text x="100.7" y="175.5">SW_PIN08</text>
<text x="135.6" y="178.4" transform="rotate(-90 135.6 178.4)">R8</text>
<text x="139.2" y="176.5" transform="rotate(-90 139.2 176.5)">10k</text>
<text x="150.8" y="178.4" transform="rotate(-90 150.8 178.4)">R7</text>
<text x="154.4" y="176.5" transform="rotate(-90 154.4 176.5)">10k</text>
<text x="220.2" y="190.7">Projeto de Extensão:</text>
<text x="220.2" y="198.3">Design by Magrin/Ribas/Treaquin</text>
<text x="250.6" y="198.3">Rev: 2.0</text>
</g>
<g font-size="1.6">
<text x="37.9" y="23.5">1</text>
<text x="48.7" y="23.5">3</text>
<text x="31.5" y="24.3">P$1</text>
<text x="40.4" y="24.2">IN</text>
<text x="42.2" y="27">GND</text>
<text x="43.5" y="27.7" transform="rotate(-90 43.5 27.7)">2</text>
<text x="44.2" y="24.2">OUT</text>
<text x="53.1" y="24.3">P$3</text>
<text x="76.5" y="24.2">IN</text>
<text x="78.3" y="27">GND</text>
<text x="80.3" y="24.2">OUT</text>
<text x="44.3" y="34" transform="rotate(-90 44.3 34)">P$2</text>
<text x="136.4" y="40.6" transform="rotate(-90 136.4 40.6)">2</text>
<text x="138.3" y="40.6" transform="rotate(-90 138.3 40.6)">1</text>
<text x="174.4" y="40.6" transform="rotate(-90 174.4 40.6)">2</text>
<text x="176.3" y="40.6" transform="rotate(-90 176.3 40.6)">1</text>
<text x="136.4" y="45.8" transform="rotate(-90 136.4 45.8)">4</text>
<text x="138.3" y="45.8" transform="rotate(-90 138.3 45.8)">3</text>
<text x="174.4" y="45.8" transform="rotate(-90 174.4 45.8)">4</text>
<text x="176.3" y="45.8" transform="rotate(-90 176.3 45.8)">3</text>
<text x="26.5" y="59.5">2</text>
<text x="26.5" y="57.6">3</text>
<text x="26.5" y="55.7">4</text>
<text x="51.2" y="59.5">2</text>
<text x="51.2" y="57.6">3</text>
<text x="51.2" y="55.7">4</text>
<text x="26.5" y="61.4">1</text>
<text x="51.2" y="61.4">1</text>
<text x="117" y="82.3">1</text>
<text x="121.4" y="83.1">(INT.6/AIN0)PE6</text>
<text x="167.8" y="83.1">AVCC_44</text>
<text x="178.3" y="82.3">44</text>
<text x="239.9" y="79.3">X5-1</text>
<text x="239.9" y="83.1">X5-3</text>
<text x="257" y="79.3">X5-2</text>
<text x="257" y="83.1">X5-4</text>
<text x="65.1" y="85">VCC</text>
<text x="66.5" y="88.8">D+</text>
<text x="66.9" y="86.9">D-</text>
<text x="70.6" y="84.2">1</text>
<text x="70.6" y="86.1">2</text>
<text x="70.6" y="88">3</text>
<text x="70.6" y="89.9">4</text>
<text x="117" y="84.2">2</text>
<text x="117" y="86.1">3</text>
<text x="117" y="88">4</text>
<text x="117" y="89.9">5</text>
<text x="121.4" y="85">UVCC</text>
<text x="121.4" y="86.9">D-</text>
<text x="121.4" y="88.8">D+</text>
<text x="166.5" y="88.8">PF0(ADC0)</text>
<text x="168.6" y="85">GND_43</text>
<text x="170.5" y="86.9">AREF</text>
<text x="178.3" y="89.9">40</text>
<text x="178.3" y="88">41</text>
<text x="178.3" y="86.1">42</text>
<text x="178.3" y="84.2">43</text>
<text x="239.9" y="86.9">X5-5</text>
<text x="257" y="86.9">X5-6</text>
<text x="65" y="92.6">GND</text>
<text x="66.9" y="90.7">ID</text>
<text x="70.6" y="91.8">5*3</text>
<text x="117" y="91.8">6</text>
<text x="117" y="93.7">7</text>
<text x="117" y="95.6">8</text>
<text x="121.4" y="90.7">UGND</text>
<text x="121.4" y="92.6">UCAP</text>
<text x="121.4" y="94.5">VBUS</text>
<text x="162.7" y="94.5">PF5(ADC5/TMS)</text>
<text x="162.8" y="92.6">PF4(ADC4/TCK)</text>
<text x="166.5" y="90.7">PF1(ADC1)</text>
<text x="178.3" y="95.6">37</text>
<text x="178.3" y="93.7">38</text>
<text x="178.3" y="91.8">39</text>
<text x="239.9" y="90.7">X5-7</text>
<text x="239.9" y="94.5">X5-9</text>
<text x="257" y="90.7">X5-8</text>
<text x="257" y="94.5">X5-10</text>
<text x="32.1" y="99.4" transform="rotate(-90 32.1 99.4)">E</text>
<text x="34.5" y="101.3">S</text>
<text x="116.1" y="99.4">10</text>
<text x="116.2" y="101.3">11</text>
<text x="117" y="97.5">9</text>
<text x="121.4" y="96.4">(SS/PCINT0)PB0</text>
<text x="121.4" y="98.3">(PCINT1/SCLK)PB1</text>
<text x="121.4" y="100.2">(PDI/PCINT2/MOSI)PB2</text>
<text x="162.7" y="96.4">PF6(ADC6/TDO)</text>
<text x="163.5" y="98.3">PF7(ADC7/TDI)</text>
<text x="168.6" y="100.2">GND_35</text>
<text x="178.3" y="101.3">34</text>
<text x="178.3" y="99.4">35</text>
<text x="178.3" y="97.5">36</text>
<text x="32.1" y="104.8" transform="rotate(-90 32.1 104.8)">A</text>
<text x="116.1" y="103.2">12</text>
<text x="116.1" y="105.1">13</text>
<text x="116.1" y="107">14</text>
<text x="121.4" y="102.1">(PDO/PCINT3/MISO)PB3</text>
<text x="121.4" y="104">(PCINT7/OC0A/OC1C/RTS)PB7</text>
<text x="121.4" y="105.9">RESET</text>
<text x="121.4" y="107.8">VCC_14</text>
<text x="158.3" y="105.9">PC7(ICP3/CLK0/OC4A</text>
<text x="161.9" y="107.8">PC6(OC3A/OC4A</text>
<text x="166.9" y="104">PE2(HWB)</text>
<text x="168.7" y="102.1">VCC_34</text>
<text x="178.3" y="107">31</text>
<text x="178.3" y="105.1">32</text>
<text x="178.3" y="103.2">33</text>
<text x="116.1" y="108.9">15</text>
<text x="116.1" y="110.8">16</text>
<text x="116.1" y="112.7">17</text>
<text x="121.4" y="109.7">GND_15</text>
<text x="121.4" y="111.6">XTAL2</text>
<text x="121.4" y="113.5">XTAL1</text>
<text x="152" y="111.6">PB5(PCINT5/OC1A/OC4B/ADC</text>
<text x="152" y="109.7">PB6(PCINT6/OC1B/OC4B/ADC</text>
<text x="159.5" y="113.5">PB4(PCINT4/ADC11)</text>
<text x="178.3" y="112.7">28</text>
<text x="178.3" y="110.8">29</text>
<text x="178.3" y="108.9">30</text>
<text x="70" y="119.8" transform="rotate(-90 70 119.8)">2</text>
<text x="70" y="114.6" transform="rotate(-90 70 114.6)">1</text>
<text x="116.1" y="114.6">18</text>
<text x="116.1" y="116.5">19</text>
<text x="116.1" y="118.4">20</text>
<text x="121.4" y="115.4">(OC0B/SCL/INT0)PD0</text>
<text x="121.4" y="117.3">(SDA/INT1)PD1</text>
<text x="121.4" y="119.2">(RXD1/INT2)PD2</text>
<text x="158.2" y="115.4">PD7(T0/OC4D/ADC10)</text>
<text x="159.1" y="117.3">PD6(T1/OC4D/ADC9)</text>
<text x="162.3" y="119.2">PD4(ICP1/ADC8)</text>
<text x="178.3" y="118.4">25</text>
<text x="178.3" y="116.5">26</text>
<text x="178.3" y="114.6">27</text>
<text x="116.1" y="120.3">21</text>
<text x="116.1" y="122.1">22</text>
<text x="121.4" y="121.1">(TXD1/INT3)PD3</text>
<text x="121.4" y="123">(XCK1/CTS)PD5</text>
<text x="167.8" y="121.1">AVCC_24</text>
<text x="168.6" y="123">GND_23</text>
<text x="178.3" y="122.1">23</text>
<text x="178.3" y="120.3">24</text>
<text x="227.1" y="133.5">1</text>
<text x="227.1" y="135.4">2</text>
<text x="231.4" y="134.4">AO1</text>
<text x="231.4" y="136.3">AO1'</text>
<text x="243.6" y="134.4">VM1</text>
<text x="250.4" y="137.3">23</text>
<text x="250.4" y="133.5">24</text>
<text x="227.1" y="139.2">3</text>
<text x="227.1" y="141.1">4</text>
<text x="231.4" y="140.1">PGND1</text>
<text x="231.4" y="142">PGND1'</text>
<text x="241.8" y="138.2">PWMA</text>
<text x="243.3" y="142">AIN1</text>
<text x="243.3" y="140.1">AIN2</text>
<text x="250.4" y="141.1">21</text>
<text x="250.4" y="139.2">22</text>
<text x="227.1" y="144.9">5</text>
<text x="227.1" y="146.8">6</text>
<text x="231.4" y="145.8">AO2</text>
<text x="231.4" y="147.6">AO2'</text>
<text x="242.7" y="147.7">STBY</text>
<text x="243.5" y="145.8">VCC</text>
<text x="250.4" y="146.8">19</text>
<text x="250.4" y="144.9">20</text>
<text x="227.1" y="150.6">7</text>
<text x="227.1" y="152.5">8</text>
<text x="231.4" y="151.4">BO2</text>
<text x="231.4" y="153.3">BO2'</text>
<text x="243.3" y="155.2">BIN1</text>
<text x="243.3" y="151.4">GND</text>
<text x="250.4" y="154.4">17</text>
<text x="250.4" y="150.6">18</text>
<text x="39.8" y="162">10</text>
<text x="68.2" y="162">10</text>
<text x="96.7" y="162">10</text>
<text x="141.2" y="158.2">3</text>
<text x="145.9" y="156.3" transform="rotate(-90 145.9 156.3)">1</text>
<text x="146.5" y="158.2">2</text>
<text x="179.6" y="160.1">1</text>
<text x="179.6" y="162">2</text>
<text x="226.2" y="162">12</text>
<text x="226.2" y="158.2">10</text>
<text x="227.1" y="156.3">9</text>
<text x="231.4" y="157.1">PGND2</text>
<text x="231.4" y="159">PGND2'</text>
<text x="241.8" y="159">PWMB</text>
<text x="243.3" y="157.1">BIN2</text>
<text x="250.4" y="162">14</text>
<text x="250.4" y="158.2">15</text>
<text x="250.4" y="156.3">16</text>
<text x="39.8" y="167.7">7</text>
<text x="39.8" y="165.8">8</text>
<text x="39.8" y="163.9">9</text>
<text x="68.2" y="167.7">7</text>
<text x="68.2" y="165.8">8</text>
<text x="68.2" y="163.9">9</text>
<text x="96.7" y="167.7">7</text>
<text x="96.7" y="165.8">8</text>
<text x="96.7" y="163.9">9</text>
<text x="179.6" y="163.9">3</text>
<text x="179.6" y="165.8">4</text>
<text x="226.3" y="163.9">11</text>
<text x="231.4" y="164.7">BO1</text>
<text x="231.4" y="162.8">BO1'</text>
<text x="243.6" y="164.7">VM2</text>
<text x="243.6" y="162.8">VM3</text>
<text x="250.4" y="163.9">13</text>
<text x="39.8" y="173.4">4</text>
<text x="39.8" y="171.5">5</text>
<text x="39.8" y="169.6">6</text>
<text x="68.2" y="173.4">4</text>
<text x="68.2" y="171.5">5</text>
<text x="68.2" y="169.6">6</text>
<text x="96.7" y="173.4">4</text>
<text x="96.7" y="171.5">5</text>
<text x="96.7" y="169.6">6</text>
<text x="39.8" y="179.1">1</text>
<text x="39.8" y="177.2">2</text>
<text x="39.8" y="175.3">3</text>
<text x="68.2" y="179.1">1</text>
<text x="68.2" y="177.2">2</text>
<text x="68.2" y="175.3">3</text>
<text x="96.7" y="179.1">1</text>
<text x="96.7" y="177.2">2</text>
<text x="96.7" y="175.3">3</text>
<text x="145.9" y="179.1" transform="rotate(-90 145.9 179.1)">1</text>
<text x="141.2" y="181">3</text>
<text x="146.5" y="181">2</text>
</g>
<g font-size="1.3">
<text x="56.6" y="27.2" transform="rotate(-90 56.6 27.2)">+</text>
<text x="92.6" y="27.2" transform="rotate(-90 92.6 27.2)">+</text>
<text x="252.5" y="29.4" transform="rotate(-90 252.5 29.4)">LED_PIN22</text>
<text x="144.3" y="37">RESET_PIN13</text>
<text x="178.5" y="37">SW_PIN08</text>
<text x="117.7" y="73.1">UCAP_PIN06</text>
<text x="129.9" y="74.5">+</text>
<text x="138.6" y="73.1">UGND_PIN5</text>
<text x="150" y="73.1">HWB_PIN33</text>
<text x="104.5" y="82.6">PE6_PIN01</text>
<text x="225.9" y="78.8">MOSI_PIN10</text>
<text x="85.5" y="86.4">D-USB_PIN03</text>
<text x="85.5" y="88.3">D+USB_PIN04</text>
<text x="101.2" y="88.3">D+USB_PIN04</text>
<text x="101.6" y="86.4">D-USB_PIN03</text>
<text x="186" y="88.3">ANALOG_PIN41</text>
<text x="225.9" y="86.4">RESET_PIN13</text>
<text x="102" y="92.1">UCAP_PIN06</text>
<text x="102.5" y="90.2">UGND_PIN5</text>
<text x="104.5" y="95.8">SW_PIN08</text>
<text x="186" y="92.1">HB_AIN1_PIN39</text>
<text x="186" y="94">HB_AIN2_PIN38</text>
<text x="186" y="95.8">HB_BIN1_PIN37</text>
<text x="186" y="90.2">PF1_PIN40</text>
<text x="225.9" y="94">MISO_PIN11</text>
<text x="227.8" y="90.2">SCK_PIN09</text>
<text x="38" y="101.5">ANALOG_PIN41</text>
<text x="102.3" y="99.6">MOSI_PIN10</text>
<text x="102.4" y="101.5">MISO_PIN11</text>
<text x="103" y="97.7">SCK_PIN09</text>
<text x="186" y="97.7">HB_BIN2_PIN36</text>
<text x="101.3" y="105.3">RESET_PIN13</text>
<text x="102.6" y="103.4">PCINT7_PIN12</text>
<text x="186" y="105.3">HB_STBY_PIN32</text>
<text x="186" y="103.4">HWB_PIN33</text>
<text x="186" y="107.2">PC6_PIN31</text>
<text x="77.9" y="111">XTAL1_PIN17</text>
<text x="102.6" y="112.9">XTAL1_PIN17</text>
<text x="102.6" y="111">XTAL2_PIN16</text>
<text x="186" y="111">HB_PWMA_PIN29</text>
<text x="186" y="109.1">HB_PWMB_PIN30</text>
<text x="186" y="112.9">PB4_PIN28</text>
<text x="102.6" y="114.8">SCL_PIN18</text>
<text x="102.6" y="116.7">SDA_PIN19</text>
<text x="104.5" y="118.6">RX_PIN20</text>
<text x="186" y="114.8">PD7_PIN27</text>
<text x="186" y="116.7">PD6_PIN26</text>
<text x="186" y="118.6">PD4_PIN25</text>
<text x="77.9" y="122.4">XTAL2_PIN16</text>
<text x="103.1" y="122.4">LED_PIN22</text>
<text x="104.5" y="120.5">TX_PIN21</text>
<text x="261.9" y="137.6">HB_PWMA_PIN29</text>
<text x="261.9" y="141.4">HB_AIN1_PIN39</text>
<text x="261.9" y="139.5">HB_AIN2_PIN38</text>
<text x="261.9" y="147.1">HB_STBY_PIN32</text>
<text x="261.9" y="154.7">HB_BIN1_PIN37</text>
<text x="128.7" y="158.5">TX_PIN21</text>
<text x="145.2" y="161.3">BSS138</text>
<text x="153.8" y="158.5">RX_BT</text>
<text x="261.9" y="158.5">HB_PWMB_PIN30</text>
<text x="261.9" y="156.6">HB_BIN2_PIN36</text>
<text x="143.8" y="162.1" transform="rotate(-90 143.8 162.1)">Q3</text>
<text x="170.9" y="166.1">RX_BT</text>
<text x="170.9" y="164.2">TX_BT</text>
<text x="128.5" y="181.2">RX_PIN20</text>
<text x="143.8" y="184.9" transform="rotate(-90 143.8 184.9)">Q2</text>
<text x="145.2" y="184.1">BSS138</text>
<text x="153.8" y="181.2">TX_BT</text>
</g>
</svg>
